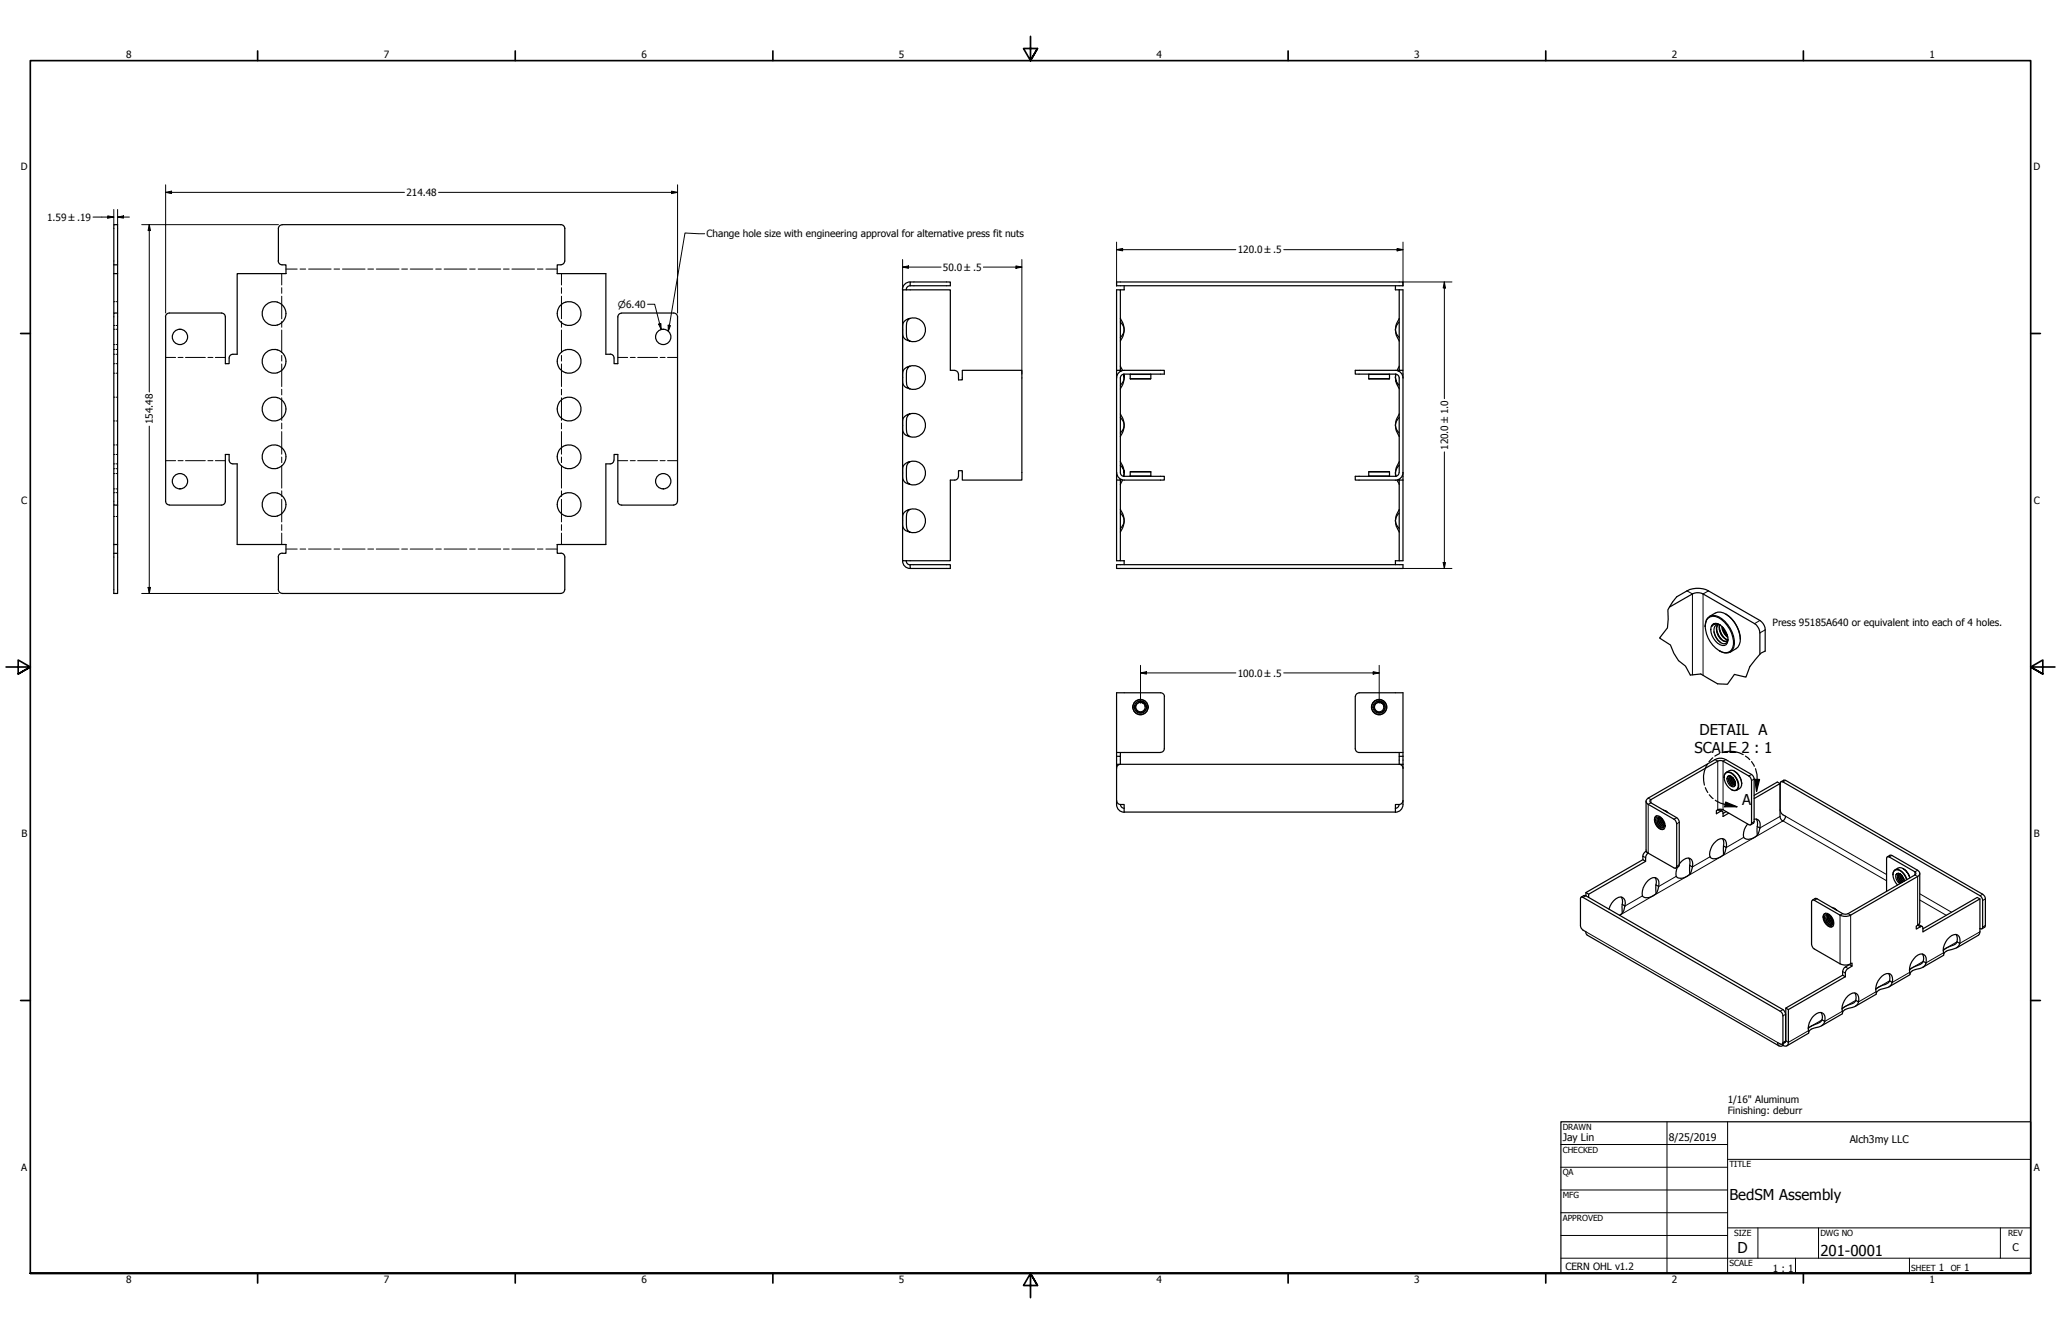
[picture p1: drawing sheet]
<svg xmlns="http://www.w3.org/2000/svg" width="864mm" height="559mm" viewBox="0 0 864 559" stroke-linecap="round" stroke-linejoin="round" font-family="sans-serif">
<!-- layer: Visible (ANSI) -->
<g fill="none" stroke="#000" stroke-width=".51">
<path d="M118.2 94.2l-1.3 .6-.3 .9v13.6M118.2 94.1l117.3 .1 .7 .4 .5 1.1-.1 13.6-.3 .9-1.3 .7M47.7 110.9h1.6v-16.8h-1.6v20.5M47.7 114.6v16.5M47.7 114.6h1.6v16.5M49.3 110.9v3.7M116.6 109.3l.5 1.2 1.1 .4M118.2 110.9h1.6v3.7M119.8 114.6h-20.4v33.8h-1.8M119.8 114.6h.1M233.5 114.6h20.4v33.8h1.8M233.5 114.6h.1"/>
<path d="M235.1 110.9h-1.6v3.7M381.3 119.7l-1.1 .5-.5 1.1M381.3 118.1a3.1 3.1 0 0 0-3.1 3.3M381.4 118.1h16.8v1.6h-16.8zM467.9 118.1h120v1.6h-120zM471 119.7v1.7h-1.5M584.7 119.7v1.7h3.2v33.7M47.7 131.1h1.6v80.5h-1.6zM69.4 132.7v77.3M71 131.1l-1.2 .5-.5 1.1M71 131.1h21.8l.8 .2 .6 .6 .2 .8v19.6h1.6v-2.3M116.2 126.6a5 5 0 0 1 3.6 4.7 5 5 0 0 1-3.6 4.8"/>
<path d="M116.2 126.6a5 5 0 0 0-6.3 4.7 5 5 0 0 0 6.3 4.8M260.4 131.2l-1.2 .6-.3 .9v19.6h-1.6v-2.3M260.5 131.1h21.8l.8 .2 .8 1v77.7M379 134.6l1.4-1 1-.3-.9 .7a11.9 11.9 0 0 0-.4 7.7l1.3 1.2a3.7 3.7 0 0 1-3.2-4.8v-.7a3.3 3.3 0 0 1 .8-2.8zM379.8 121.3v.1M381.4 133.4a5 5 0 0 1 6.4 4.7 5 5 0 0 1-6.4 4.8M469.5 133.3a8 8 0 0 1 0 9.6M469.5 134.9a4.2 4.2 0 0 1 0 6.5M586.3 133.3a8 8 0 0 0 0 9.6M586.3 134.9a4.1 4.1 0 0 0 0 6.5M586.3 121.4v33.7M97.6 148.4l-1.3 .6-.3 1"/>
<path d="M116.2 146.6a5 5 0 0 1 3.6 4.8 5 5 0 0 1-3.6 4.7M116.2 146.6a5 5 0 0 0-6.3 4.8 5 5 0 0 0 6.3 4.7M237.1 156.1a5 5 0 0 0 6.3-5.6 5 5 0 0 0-7.9-3.1 5 5 0 0 0 .8 8.4l.7 .3M255.7 148.3l1.1 .5 .5 1.2M378.2 158.1v20M379 154.6l1.4-1 1-.2-.9 .7a11.7 11.7 0 0 0-.4 7.6l1.3 1.2a3.7 3.7 0 0 1-3.2-4.8v-.7a3.3 3.3 0 0 1 .8-2.8zM381.4 153.4a5 5 0 0 1 6.4 4.7 5 5 0 0 1-6.4 4.8M401.6 156.7l-.3-.9-.8-.5-2.3-.2v-33.7h-20v36.7M401.6 156.7v2.4h1.6v-4h25v46h-25v-3.9h-1.6v2.3M467.9 155.1v-33.7h1.6v33.7M467.9 158.3a3.2 3.2 0 0 1 3.1-3.2h16.9v1.6h-16.9l-1.3 .8-.2 .8v39.6M469.5 153.4l.9 1.8"/>
<path d="M469.5 155.6v-.5h-1.6v46h1.6v-.4M469.5 154.9l.4 .5M470.8 156.8l.2 1.3-.1-1.3M473.6 156.8h8.6M473.6 158.6h8.6M473.6 156.8v1.8M473.7 156.7l-.1 .1M482.1 156.7l.1 .1M482.2 156.8l-.1 2-8.5-.2M573.5 156.8h8.7M573.5 158.6h8.7M573.5 156.8v1.8"/>
<path d="M573.7 156.7l-.2 .1M582.1 156.7l.1 .1M582.2 156.8l-.1 2-8.6-.2M584.7 156.7l1.1 .5 .5 1.1M584.7 155.1a3.2 3.2 0 0 1 3.2 3.2M584.7 155.1h-16.8v1.6h16.8M584.8 156.8l-.1 1.3 .3-1.3M586.3 153.4l-1 1.8M586.3 155.6v-.5h1.6v79.8h-3.2v1.6M586.3 154.9l-.4 .5M586.3 158.3v39.6M116.2 166.6a5 5 0 0 1 3.6 4.8 5 5 0 0 1-3.6 4.7"/>
<path d="M116.2 166.6a5 5 0 0 0-6.3 4.8 5 5 0 0 0 6.3 4.7M237.1 176.1a5 5 0 0 0 6.3-5.6 5 5 0 0 0-7.9-3.1 5 5 0 0 0 .8 8.4l.7 .3M378.2 178.1v56.8h20v-33.8l2.3-.1 .8-.5 .3-1M379 174.6l1.4-1 1-.2-.9 .7a11.7 11.7 0 0 0-.4 7.6l1.3 1.2a3.7 3.7 0 0 1-3.2-4.8v-.7a3.3 3.3 0 0 1 .8-2.8zM381.4 173.4a5 5 0 0 1 6.4 4.7 5 5 0 0 1-6.4 4.8M469.5 161.4a4.4 4.4 0 0 0 1.5-3.3l-.3 2.4-1.2 2.4M469.5 173.4a8 8 0 0 1 0 9.5M469.5 174.9a4.1 4.1 0 0 1 0 6.5M586.3 161.4a4.4 4.4 0 0 1-1.6-3.3l.4 2.4 1.2 2.4M586.3 173.4a8 8 0 0 0 0 9.5M586.3 174.9a4.1 4.1 0 0 0 0 6.5M97.6 194.3l-1-.3-.5-.8-.1-2.8h-1.6v19.6"/>
<path d="M97.6 194.3h1.8v33.8h20.4v3.7h-1.6M116.2 186.6a5 5 0 0 1 3.6 4.8 5 5 0 0 1-3.6 4.8M116.2 186.6a5 5 0 0 0-6.3 4.8 5 5 0 0 0 6.3 4.7M379 194.6l1.4-1 1-.2-.9 .7a11.7 11.7 0 0 0-.4 7.6l1.3 1.2a3.7 3.7 0 0 1-3.2-4.8v-.7a3.3 3.3 0 0 1 .8-2.8zM381.4 193.4a5 5 0 0 1 6.4 4.8 5 5 0 0 1-6.4 4.7M467.9 198a3.1 3.1 0 0 0 3.1 3.1h16.9v-1.6h-17.3l-.9-.7-.2-.8M469.5 193.4l1.2 2.4 .3 2.3a4.7 4.7 0 0 0-1.5-3.2M470.8 199.5l.2-1.4-.1 1.4M473.6 199.4h8.6M473.6 197.7h8.6M473.6 199.4l.1 .1M482.2 197.7l-8.5-.2-.1 1.9"/>
<path d="M482.2 199.4l-.1 .1M482.2 197.7v1.7M573.5 199.4h8.7M573.5 197.7h8.7M573.5 199.4l.2 .1M582.2 197.7l-8.5-.2-.2 1.9M582.2 199.4l-.1 .1M582.2 197.7v1.7M584.7 199.5h-16.8v1.6h16.8M584.8 199.5l-.1-1.4 .3 1.4M586.2 198l-.3 .9-1.2 .6M586.3 193.4l-1.2 2.4-.4 2.3a4.7 4.7 0 0 1 1.6-3.2"/>
<path d="M587.9 198a3.2 3.2 0 0 1-3.2 3.2M47.7 211.6v37h1.6v-16.8h-1.6M49.3 211.6v16.5h-1.6M69.4 210l.6 1.2 1 .3M94.4 210l-.4 1.1-1.2 .5h-21.8M116.2 206.6a5 5 0 0 1 3.6 4.8 5 5 0 0 1-3.6 4.8M116.2 206.6a5 5 0 0 0-6.3 4.8 5 5 0 0 0 6.3 4.7M258.8 210l.5 1.1 1.1 .5M258.9 210v-19.6h-1.6l-.4 3.3-.7 .5-2.3 .1v33.8h-20.4v3.7h1.6M260.5 211.6h21.8M283.8 210l-.3 .9-1.2 .6M379 214.6l1.4-1 1-.2-.9 .7a11.7 11.7 0 0 0-.4 7.6l1.3 1.2a3.7 3.7 0 0 1-3.2-4.8v-.7a3.3 3.3 0 0 1 .8-2.8z"/>
<path d="M381.4 213.4a5 5 0 0 1 6.4 4.8 5 5 0 0 1-6.4 4.7M467.9 201.1v33.8h1.6v-33.8M469.5 213.4a8 8 0 0 1 0 9.5M469.5 214.9a4.1 4.1 0 0 1 0 6.5M469.9 200.9l-.4 .5M470.4 201l-.9 1.9M585.3 201l1 1.9M585.9 200.9l.4 .5M586.3 213.4a8 8 0 0 0 0 9.5M586.3 214.9a4.1 4.1 0 0 0 0 6.5M586.3 200.7v.4h1.6M586.3 201.1v33.8"/>
<path d="M49.3 228.1v3.7M116.6 233.4v13.6l.7 1.2 .9 .3M118.2 231.7l-1.1 .5-.5 1.1M235 231.7l1.2 .5 .5 1.1M236.7 233.4l-.1 13.6-.3 .9-1.3 .6-116.8 .1M378.2 234.9a3.1 3.1 0 0 0 3.1 3.2M379.7 235l.5 1.1 1.1 .5M379.8 234.9h.1M381.4 236.5h16.8v1.6h-16.8zM467.9 236.5h120v1.6h-120zM469.5 234.9h1.5v1.6M699.5 254.3l9.7-5.5a4.9 4.9 0 0 1 4.4 0l22.3 12.9a5.4 5.4 0 0 1 1.5 3.4v9"/>
<path d="M702.6 250a13.5 13.5 0 0 1 9.5-3.6l2.7 .6 1.1 .5 21.5 12.4a4.8 4.8 0 0 1 2.2 3.9v8.9M715.7 259a4.1 4.1 0 0 1 5.7 .6 11.9 11.9 0 0 1 4.7 11.6 3.5 3.5 0 0 1-5.9 1.2 12.2 12.2 0 0 1-5.5-11.4zM716.3 258.2a5.5 5.5 0 0 1 8.4 .2 12 12 0 0 1 4.1 11.7l-1.3 1.6-2.5 1.5M723.1 257.2a13.3 13.3 0 0 1 6.1 10.6M714.5 262.4a3.8 3.8 0 0 1 1.5-3.9 3.8 3.8 0 0 1 4.2-.1 12.8 12.8 0 0 1 6.3 12.7 3.7 3.7 0 0 1-6 1.6M717.4 261.9a2.68 2.68 0 0 1 4.3 .7 6.9 6.9 0 0 1 2.1 6.8 2.04 2.04 0 0 1-3.1 .7 6.8 6.8 0 0 1-3.3-8.2zM718.1 261.4l-.9 .9M718.2 264.6a8.5 8.5 0 0 0 2.8 4.6M719.5 264.6l.7 1.7 1.1 1.4M719.8 261.7a5.2 5.2 0 0 0 3.1 7l1.1-.6a5.5 5.5 0 0 1-3.5-6.4M719.8 261.7a5.3 5.3 0 0 0 3.1 6.9l.7-.1M720.5 261.7a2.16 2.16 0 0 0-3.3 .6l1.4-.9 2.1 .4"/>
<path d="M720.6 261.8a1.94 1.94 0 0 0-2 .5 1.94 1.94 0 0 0-.4 2.1 6.1 6.1 0 0 0 4.2 5.3 1.74 1.74 0 0 0 1.7-2M720.6 261.8a5.5 5.5 0 0 0 3.4 6.2M720.6 261.8l.3 .1M720.7 264l1.7 3.1M721.5 262.4a6.2 6.2 0 0 0 2.5 4.6M721.6 262.5a6.2 6.2 0 0 0 2.4 4.3M721.7 263.3l1.8 3.1M721.9 262.8l.7 1.7 1.2 1.6M722 262.9l1.7 3M479.1 294l-2-.2a2.28 2.28 0 0 1 2.8 2.2M479.1 294.6l.8 1.3M479.1 294a2.34 2.34 0 0 1 1.2 3 2.34 2.34 0 0 1-3 1.3 2.34 2.34 0 0 1-1.4-3l.6-.7 1-.4 1.6 .4a1.98 1.98 0 0 0-3 .8 1.98 1.98 0 0 0 1.5 2.8 1.98 1.98 0 0 0 2.3-2.2"/>
<path d="M487.9 291.8v21.8l-.3 .9-1.3 .7M487.9 291.8l-.4-1.1-1.2-.5h-18.4v26.6M567.9 291.8v21.8l.5 1.1 1.1 .5h18.4M569.5 290.2h18.4v26.6M569.5 290.3l-1.3 .6-.3 .9M579.1 294a2.33 2.33 0 0 1 1.1 3.2 2.33 2.33 0 0 1-3.2 1 2.33 2.33 0 0 1-.9-3.2l1.4-.8 1.6 .4a1.95 1.95 0 0 0-3 .8 1.95 1.95 0 0 0 1.5 2.7 1.95 1.95 0 0 0 2.2-2.1M579.1 294l-1.9-.2a2.2 2.2 0 0 1 2.6 2.2M579.1 294.6l.8 1.3M467.9 316.8v20.2a3.2 3.2 0 0 0 3.2 3.2M467.9 316.8h1.6v3.4M467.9 315.2h18.4M469.5 315.2v1.6"/>
<path d="M586.3 315.2v1.6M587.9 316.8v20.2a3.2 3.2 0 0 1-3.2 3.2M587.9 316.8h-1.6v3.4l1.1 .4 .5 1.2M467.9 320.2h120M467.9 335.4l.7 1.3a1.11 1.11 0 0 1 1.2 1.2l1.3 .7M469.5 320.2l-1.2 .4-.4 1.2M586.2 337l-.3 .9-1.2 .7M587.8 335.4l-.3 1-.7 .5-2.1 .1v3.2h-113.7v-3.2h-1.5M689.7 335.7v20.3l.1 .6 .8 .8M697 339.3l1.8 1.1M697.9 339.7l1 .7M719.8 339.2l1.1-.2 1.1 .2 10.8 6.2 .4 .2 .6-.4 .1-18.2-.3-1.1-.8-.8-11.3-6.5-1.7 .2-28.4 16.5v.7l.4 .3 10.8 6.2 1 1.4v18.4l-.3 .7-1.1 .7"/>
<path d="M719.8 339.2h.7l1.2 .6M719.8 339.2l-.6 .3v1.4l1.7-1 .8-.1 .3 2.2 2.4-1.4M722.4 325.6a2.01 2.01 0 0 1 1.3-2.2 2.01 2.01 0 0 1 2.4 .8 5.4 5.4 0 0 1 1.8 6.7 2.39 2.39 0 0 1-2.5-.1M722.9 324a3.3 3.3 0 0 1 4.7 2.3 3.9 3.9 0 0 1 0 4.6 4.1 4.1 0 0 1-4.7-3 3.9 3.9 0 0 1 0-3.9zM723.3 323.5a3.2 3.2 0 0 1 5.3 1.3 4.2 4.2 0 0 1 .3 5.5l-1.3 .7M723.3 340l-1.3 .7M724.2 325.1a2.92 2.92 0 0 1 2.5 4.4 2.92 2.92 0 0 1-2.5-4.4zM724.2 325.1l-.4 .5M724.3 326.7l.6 1.3 .8 1.1M725 326.7l.8 1.6M725.5 325.3a1.29 1.29 0 0 0-1.3 .8 1.29 1.29 0 0 0 .3 1.4l.8 1.2 .8 .5 .8-.1 .3-.8M725.5 326.4l.9 1.6"/>
<path d="M725.5 325.3a2.86 2.86 0 0 0 1.7 3.1M725.5 325.3l.1 .1M725.6 325.3a1.27 1.27 0 0 0-1.8 .3l1-.6 .6 .2a2.85 2.85 0 0 0 1.8 3.3l-.3 .2a2.43 2.43 0 0 1-1.8-3.5 2.45 2.45 0 0 0 1.9 3.5M725.9 325.6a2.87 2.87 0 0 0 1.3 2.3M726 325.7l.4 1.2 .8 .9M726.1 326.1l.8 1.6M726.1 325.8l1 1.7M726.2 325.9l.9 1.5M726.8 323v.1M726.8 323.1a6.7 6.7 0 0 1 3 5.2M735 334.5l10.9-6.3v14.3l1.1 1.4 .8-.9 .4-1.1a3.1 3.1 0 0 1-2.3-2.6v-11.1l.4-.7 .3-.1 83.1 47.8 .8 .9 .3 1.1v11.2l-.3 .7-.8-.1M745.9 328.2l-1.2-.6-9.7 5.6"/>
<path d="M746.3 327.5l1.1-.7 .8 .1 82.6 47.7 .8 .8 .3 1.2v11.1l-.3 .7-1.1 .7M689.8 356.6l-.7 .5a3.1 3.1 0 0 0-.7 3l1.1 .7a3.2 3.2 0 0 1 1.1-3.4M693.7 341.9a3.3 3.3 0 0 1 3.9 3 1.8 1.8 0 0 1-1 2.6 4 4 0 0 1-2.9-5.6zM694.2 341.8a3 3 0 0 0 .4 4.5 2.15 2.15 0 0 0 2.7 .9M694.3 342.3a3.1 3.1 0 0 1 3 4l-.5 .5a2.95 2.95 0 0 1-2.5-4.5zM694.4 343.8a3.5 3.5 0 0 0 1.7 2.7M695.1 344l.9 1.6M695.1 342.3l.5 .2-.5-.2M695.3 342.5a2.56 2.56 0 0 0 1.4 3.6l.7-.6-.4 .9a2.47 2.47 0 0 1-2.2-1.3 2.47 2.47 0 0 1 .1-2.6l.9 .1M695.3 342.5a2.4 2.4 0 0 0 1.8 3.4M695.6 342.5a2.71 2.71 0 0 0 1.7 3.2M695.6 343.7l.9 1.5"/>
<path d="M695.6 342.5a2.81 2.81 0 0 0 1.8 3.2M696 342.8a3.2 3.2 0 0 0 1.4 2.4M696.1 342.8l.4 1.4 .9 .9M696.2 343.3l.8 1.6M697.2 344.6l-.9-1.6 1 1.7M707.6 359.5l.4 .7v2.3M719 352.4a2.38 2.38 0 0 1 2.8-1.1 2.38 2.38 0 0 1 1.7 2.6 5.5 5.5 0 0 1-3.7 5.6 2.19 2.19 0 0 1-2.7-.1 2.19 2.19 0 0 1-.6-2.6 7.5 7.5 0 0 1 2.5-4.4zM721.8 351.3l.5 1.8-.1 1.3M722.2 354.4l1.1 .6M722.2 354.4v3.5M732.3 345.2a5.6 5.6 0 0 0-1.4 5.9 4.7 4.7 0 0 0 6.5-4.3M733.6 345.5l1.1-.6 .3-.7-.1-18.4-1-1.4-10.8-6.2a4.6 4.6 0 0 0-4.5 0l-28 16.1a1.38 1.38 0 0 0-.9 1.3 1.38 1.38 0 0 0 .9 1.3l10.8 6.3 .8 .8 .4 1.1-.2 18.2-.5 .4-.5-.2-10.8-6.1"/>
<path d="M735 343.2a2.05 2.05 0 0 1 2.6 2.5l-.2 1.1M735.9 343.1l.4 .8v2.3M736.3 346.2l1.1 .6M736.3 346.2v3.6M790.8 358.9l1.1-.6h.8l10.8 6.3a1.38 1.38 0 0 1 .9 1.3 1.38 1.38 0 0 1-.9 1.3l-28 16.1a4.9 4.9 0 0 1-4.5 0l-10.8-6.2-.4-.2-.6 .4-.1 18.3 .4 1.1 .7 .8 10.8 6.2a5 5 0 0 0 5-.3v1.3M662.6 375.8l1-.6h.9l82.6 47.7 .7 .9 .4 1.1M664.5 373.9l1.2 .7M679.4 375.8l.4 .8v2.2M679.8 378.8l1 .7M679.8 378.8v3.7M680.8 379.5a2.67 2.67 0 0 0-1.7-3.8 6.6 6.6 0 0 0-4.9 5.2M680.8 379.5l-.8 2.8-1.4 1.1"/>
<path d="M688.4 360.1l-23.9 13.8v1.4M689.5 360.8l-23.8 13.8v1.3M690.7 368.7a2.4 2.4 0 0 1 2.3-1.2 2.4 2.4 0 0 1 2.1 1.7 5.7 5.7 0 0 1-4.3 6.8h-1.3l-1-.4a6.2 6.2 0 0 1 2.2-6.9zM693.5 367.6l.4 .8v2.3M693.9 370.7l1.1 .6M693.9 370.7v3.6M703.6 361.9a4.5 4.5 0 0 1 4.6-2.3 3.1 3.1 0 0 1 1 3.6M708 362.5l1.2 .7M708 362.5v3.6M709.2 363.2a4.7 4.7 0 0 1-6.6 4.2 4.2 4.2 0 0 1 .3-4.2M790.5 373.4v-13.7l.1-.5 .5-.4 11.3 6.4 .4 .7-.1 .3-28.8 16.7-1.8-.2-11.2-6.4-1.4 .8M793.2 366.5v-.2a1.89 1.89 0 0 1 1-2 1.89 1.89 0 0 1 2.3 .4 6.9 6.9 0 0 1 2.6 3.7"/>
<path d="M795 366l-.5 .4M795 367.5l.5 1.4 .9 .9M795.7 367.5l.8 1.6M796.2 366.1h-.5a2.31 2.31 0 0 0 .8 3.8M796.2 367.2l.9 1.6M796.2 366.1a2.73 2.73 0 0 0 1.6 3.1M796.2 366.1l.2 .1M796.3 366.1a1.33 1.33 0 0 0-1.8 .3l1-.6 .7 .3a2.9 2.9 0 0 0 1.5 3.2M796.7 366.5l.4 1.2 .8 1M796.7 366.5l.4 1.2 .8 .9M796.8 366.9l.9 1.6M796.9 366.6l.9 1.7"/>
<path d="M796.9 366.7l.9 1.5M797.2 369.5a2.63 2.63 0 0 1-1.4-3.4 2.62 2.62 0 0 0 1.3 3.5M797.4 363.9a5.6 5.6 0 0 1 2.9 3.8 5.6 5.6 0 0 0-4.3-4.3l-1.9 1M797.9 369.1a2.99 2.99 0 0 0-3-3.1 2.91 2.91 0 0 0 1.1 4.1M798.9 368.5a4.9 4.9 0 0 0-4.5-4.1 3.6 3.6 0 0 0-.1 5.4l.8 .9M804.4 365.9v20.4l-.9 1.3M829.6 376.6l-1.1-.7-22.7 13.2M764.4 382.8a3.2 3.2 0 0 1 3.9 3 1.83 1.83 0 0 1-1 2.6 4 4 0 0 1-2.9-5.6zM764.6 383.6l.4-.4a2.95 2.95 0 0 1 2.6 4.4 3.1 3.1 0 0 1-3-4zM764.9 382.6a3.1 3.1 0 0 0 .4 4.5 2.03 2.03 0 0 0 2.7 .9M765 384.6a4 4 0 0 0 1.8 2.7M765.7 384.8l.9 1.6"/>
<path d="M766.3 383.3l-.5-.2 .6 .2M766.3 384.5l.9 1.6M766.3 383.3a2.81 2.81 0 0 0 1.7 3.2 2.56 2.56 0 0 1-1.7-3.2zM766.5 383.4l-.9-.1a2.63 2.63 0 0 0 1.7 4.1l.5-.2 .3-.9M766.8 383.6a3.2 3.2 0 0 0 1.3 2.5M766.8 383.7a2.87 2.87 0 0 0 1.3 2.3M766.9 384.2l.9 1.5M767 383.9l1 1.7M767.1 383.9l.9 1.5M767.7 380.1l1.9 1.1M768.1 386.3l-.2 .4a2.18 2.18 0 0 1-2-1.1 2.18 2.18 0 0 1 .1-2.3 2.39 2.39 0 0 0 1.8 3.5M768.6 380.5l1 .8"/>
<path d="M803.5 387.6l-.5 .3v1.3l1.6-1 .8-.1 .4 2.2 23.8-13.7v13.7l-.3 1.1-9.5 5.7M803.5 387.6l.8-.1 1.1 .6M805.5 399.6l.4 .8v2.3M819.7 391.5l.3 .7v2.3M820 394.5l1.2 .7M820 394.5l-.7 1-3.8 1.6-1.2 1M821.2 395.2a2.88 2.88 0 0 0-1.6-3.8 7 7 0 0 0-5.1 8.5v.2M821.2 395.2a4.7 4.7 0 0 1-4.3 2.8 3.3 3.3 0 0 0-2.4 1.6M829.6 388.9l.1 .1M772.1 408.5l-23.8 13.8 1.1 .6M772.8 405.4l2.2-1.3 1 .6a3.6 3.6 0 0 0-2.8 4.4l-1.1-.6a3.9 3.9 0 0 1 .7-3.1zM773.2 409.1l-23.8 13.8-.1 14.5a1.35 1.35 0 0 1-2.2 .6"/>
<path d="M775 404v.1M777.2 415.9l.4 .9v2.2M777.6 419l1.2 .7M777.6 419l-.7 1-3.8 1.6-1.3 1.1M778.8 419.7a2.84 2.84 0 0 0-1.7-3.8 7.1 7.1 0 0 0-5.1 8.6l-8.7 5.2M778.8 419.7a4.5 4.5 0 0 1-4.4 2.7 3.2 3.2 0 0 0-2.4 1.7M786.1 416.5l-8.7 5M791.4 407.8l.5 1.8-.1 1.2M791.8 410.8l1.1 .7M791.8 410.8l-.7 1-3.8 1.6-1.4 1.1M792.9 411.5a2.4 2.4 0 0 0-.4-3 2.4 2.4 0 0 0-3-.3 7.7 7.7 0 0 0-3.4 8.2M792.9 411.5a4.3 4.3 0 0 1-4.3 2.8 3.4 3.4 0 0 0-2.4 1.6"/>
<path d="M800.3 408.3l-8.8 5.1M805.9 402.7l1.1 .7M805.9 402.7l-1.3 1.3-3.2 1.3-1.3 1M807 403.4a2.75 2.75 0 0 0-1.6-3.8 6.2 6.2 0 0 0-5.2 5.5l.1 3.1M807 403.4a4.5 4.5 0 0 1-4.2 2.7 3.2 3.2 0 0 0-2.5 1.7M814.4 400.2l-8.7 5M747.1 438a1.36 1.36 0 0 1-1.6 .1 1.36 1.36 0 0 1-.6-1.4l1.5 .8 .6-.4 .1-.4v-11.2l-.7-1.6-83.5-48.2-.3 .1-.4 .8 .1 11.6a3.6 3.6 0 0 0 2.2 2.1l.6 1.4 80.4 46.4M747.1 438h.1M747.1 437.2v.8M748.3 436l-.4 .8M748.3 422.3l-.1 13.8-.4 .7-1 .6M757.8 432.8l-9.1 5.3"/>
<path d="M763.1 424.1l.6 1.9-.2 1.2M763.5 427.2l1.1 .7M763.5 427.2l-.7 .9-3.8 1.7-1.3 1M764.6 427.9a2.75 2.75 0 0 0-1.6-3.8 6.5 6.5 0 0 0-5.2 7.6l.1 1.1M764.6 427.9a4.5 4.5 0 0 1-4.3 2.7 3.3 3.3 0 0 0-2.4 1.6"/>
<circle cx="238.5" cy="131.3" r="5"/>
<circle cx="75.4" cy="141.1" r="3.2"/>
<circle cx="277.9" cy="141.1" r="3.2"/>
<circle cx="238.5" cy="191.4" r="5"/>
<circle cx="75.4" cy="201.6" r="3.2"/>
<circle cx="238.5" cy="211.4" r="5"/>
<circle cx="277.9" cy="201.6" r="3.2"/>
<circle cx="477.9" cy="296.2" r="3.2"/>
<circle cx="477.9" cy="296.2" r="2.57"/>
<circle cx="477.9" cy="296.2" r="3.1"/>
<circle cx="577.9" cy="296.2" r="2.57"/>
<circle cx="577.9" cy="296.2" r="3.1"/>
<circle cx="577.9" cy="296.2" r="3.2"/>
</g>
<!-- layer: Visible Narrow (ANSI) -->
<g fill="none" stroke="#000" stroke-width=".42">
<path d="M706.9 247.5l2.3 1.3v33.9M715.9 247.5l-2.3 1.3v34.1M737.4 259.9l-2.2 1.3M739.6 263.8l-2.2 1.3M718.6 318.2l1.2 .6v20.4l1.1 .7M723.1 318.2l-1.1 .6v20.4M690.6 334.3l1.2 .7v1.3l-1.2 .6v20.5l-1.1-.7M733.9 324.4l-1.1 .7M735 326.3l-1.1 .7M748.2 326.9l-1.1 .6M688.4 358.6l1.1 .7M702.6 342.5l-1.2 .7"/>
<path d="M703.6 344.4l-1 .7M716.5 358.9l-7.3 4.3M730.6 350.8l-7.3 4.2M735 344.2l-1.1 .6M745.9 342l-8.5 4.8M747 343.9l-68.4 39.5M747.1 343.9l43.4 25M748.2 341.9l42.3 24.4M792.7 358.3l-1.1 .7M664.5 375.2l-1.2 .7M688.2 375.3l-7.4 4.2M702.4 367.1l-7.4 4.2"/>
<path d="M703.6 362.3l-1 .6M761.4 376.5l-1.2 .6M803.5 364.6l-1.1 .6v1.3l1.1 .7v20.4l1.1 .6M804.4 374.4l13.4 7.7M804.4 377l11.1 6.4M830.8 374.6l-1.1 .6M831.9 376.6l-1.1 .6M664.5 390.3l80.4 46.4M772.1 382.7l-1.1 .6v20.4M774.4 382.7l1.1 .6v20.4M814.4 399.1l-7.4 4.3M820 394.5l-5.7 3.4"/>
<path d="M829.6 390.3l-8.4 4.9M831.9 387.7l-1.1 .7M772.1 407l1.1 .6M773.2 405.1l1.2 .6M777.6 419l-5.8 3.4M786.1 415.4l-7.3 4.3M791.8 410.8l-5.9 3.4M800.2 407.3l-7.3 4.2M805.9 402.7l-5.8 3.4M747.1 437.2v.8M747.1 422.9l-1.2 .7M748.2 424.9l-1.1 .6"/>
<path d="M757.8 431.7l-8.4 4.9-1.1-.6-1.2 .7M763.5 427.2l-5.8 3.3M772 423.6l-7.4 4.3"/>
</g>
<!-- layer: Bend Centerline (ANSI) -->
<g fill="none" stroke="#000" stroke-width=".42">
<path d="M118 114.6v4.8M119.8 112.7h4.7M125.7 112.7h2.4M129.3 112.7h9.4M140 112.7h2.3M143.5 112.7h9.5M154.1 112.7h2.4M157.7 112.7h9.5M168.3 112.7h2.5M171.9 112.7h9.5M182.6 112.7h2.3M186.1 112.7h9.5"/>
<path d="M196.8 112.7h2.3M200.3 112.7h9.5M210.9 112.7h2.5M214.5 112.7h9.5M225.2 112.7h2.3M228.7 112.7h4.8M235.3 114.6v4.8M118 120.5v2.4M118 124.1v9.4M118 134.7v2.4M118 138.2v9.5M235.3 120.5v2.4"/>
<path d="M235.3 124.1v9.4M235.3 134.7v2.4M235.3 138.2v9.5M69.4 149.7h4.2M74.6 149.7h2.1M77.7 149.7h8.3M87.1 149.7h2.1M90.2 149.7h4.2M118 148.9v2.4M118 152.5v9.4M235.3 148.9v2.4M235.3 152.5v9.4"/>
<path d="M258.9 149.7h4.1M264.1 149.7h2.1M267.2 149.7h8.3M276.6 149.7h2.1M279.7 149.7h4.2M118 163.1v2.3M118 166.6v9.5M118 177.2v2.4M235.3 163.1v2.3M235.3 166.6v9.5M235.3 177.2v2.4M69.4 193h4.2"/>
<path d="M74.6 193h2.1M77.7 193h8.3M87.1 193h2.1M90.2 193h4.2M118 180.8v9.4M118 191.5v2.3M118 195v9.5M235.3 180.8v9.4M235.3 191.5v2.3M235.3 195v9.5M258.9 193h4.1M264.1 193h2.1"/>
<path d="M267.2 193h8.3M276.6 193h2.1M279.7 193h4.2M118 205.6v2.4M118 209.2v9.4M118 219.8v2.4M235.3 205.6v2.4M235.3 209.2v9.4M235.3 219.8v2.4M118 223.3v4.8M119.8 230h4.7M125.7 230h2.4"/>
<path d="M129.3 230h9.4M140 230h2.3M143.5 230h9.5M154.1 230h2.4M157.7 230h9.5M168.3 230h2.5M171.9 230h9.5M182.6 230h2.3M186.1 230h9.5M196.8 230h2.3M200.3 230h9.5M210.9 230h2.5"/>
<path d="M214.5 230h9.5M225.2 230h2.3M228.7 230h4.8M235.3 223.3v4.8"/>
</g>
<!-- layer: Hidden (ANSI) -->
<g fill="none" stroke="#000" stroke-width=".42">
<path d="M47.7 136.3h.5M47.7 126.4h.5M47.7 137.9h.5M48.7 136.3h.6M48.7 126.4h.6M48.7 137.9h.6M47.7 148.4h.5M47.7 152.3h.5M47.7 156.3h.5M47.7 146.4h.5M47.7 144.3h.5M48.7 148.4h.6"/>
<path d="M48.7 152.3h.6M48.7 156.3h.6M48.7 146.4h.6M48.7 144.3h.6M47.7 176.3h.5M47.7 166.4h.5M48.7 176.3h.6M48.7 166.4h.6M47.7 194.3h.5M47.7 190.4h.5M47.7 196.3h.5M47.7 186.4h.5"/>
<path d="M47.7 198.4h.5M48.7 194.3h.6M48.7 190.4h.6M48.7 196.3h.6M48.7 186.4h.6M48.7 198.4h.6M47.7 216.3h.5M47.7 206.4h.5M47.7 204.8h.5M48.7 216.3h.6M48.7 206.4h.6M48.7 204.8h.6"/>
</g>
<!-- layer: Break Line (ANSI) -->
<path d="M702.6 250l-1.8 2.2-1.9 3.3 .1 3.9-.3 3.6-3.3 4.3 4.6 2.9 1.4 3.4 1.9 3.1 2.9 2.3 2.1 3.8 4.4-.5 7 4.1 4.1 .2 3-4.1 4.8 1.2 1.6-4.5 4.2-5.1 2.2-1.4" fill="none" stroke="#000" stroke-width=".51"/>
<!-- layer: Detail Boundary (ANSI) -->
<path d="M717.7 317.4l-1.6 1.7M720.5 315.7l-1.9 1M721.6 315.3a10.8 10.8 0 0 1 8.8 .8M731.4 316.7l1.8 1.5M733.9 319l1.2 2M714.6 329.9l1 2.1M715.5 320.1a10.9 10.9 0 0 0-1.3 8.8M716.2 332.9l1.6 1.6M718.8 335.2a16.4 16.4 0 0 0 9 2.7M723.1 336l4.7 1.9h-5.1zM735.3 326.5h2l-1.3 5zM735.6 322a16.9 16.9 0 0 1 .4 9.5" fill="none" stroke="#000" stroke-width=".51"/>
<g fill="#000">
<path d="M723.1 336l4.7 1.9h-5.1z" fill-rule="evenodd"/>
<path d="M735.3 326.5h2l-1.3 5z" fill-rule="evenodd"/>
</g>
<!-- layer: Border (ANSI) -->
<g fill="none" stroke="#000" stroke-width=".7">
<path d="M431.8 15.2v10.2l-2.9-5.1h5.8l-2.9 5.1 2.9-5.1M107.9 21.3v4.1M215.9 21.3v4.1M323.8 21.3v4.1M539.8 21.3v4.1M647.7 21.3v4.1M755.6 21.3v4.1M8.6 139.7h4.1M850.9 139.7h4.1M2.5 279.4h10.2l-5.1-2.9v5.8l5.1-2.9-5.1 2.9M861.1 279.4h-10.2l5.1-2.9v5.8l-5.1-2.9 5.1 2.9M8.6 419.1h4.1"/>
<path d="M850.9 419.1h4.1M12.7 533.4v-508h838.2v508h-838.2h838.2M107.9 533.4v4.1M215.9 533.4v4.1M323.8 533.4v4.1M434.7 538.5l-2.9-5.1 2.9 5.1h-5.8l2.9-5.1v10.2M539.8 533.4v4.1M647.7 533.4v4.1M755.6 533.4v4.1"/>
</g>
<!-- layer: Title (ANSI) -->
<g fill="none" stroke="#000" stroke-width=".42">
<path d="M654 479.4h69.9M698.5 469.9v63.5M723.9 469.9v63.5M654 488.9h69.9M654 498.5h69.9M723.9 485.6h127M654 508h69.9M654 517.5h69.9M723.9 514.3h127M736.6 514.3v12.7M762 514.3v12.7M838.2 514.3v12.7"/>
<path d="M654 527h196.9M752.3 527v6.4M800.1 527v6.4"/>
</g>
<path d="M654 469.9h196.9v63.5h-196.9z" fill="none" stroke="#000" stroke-width=".51"/>
<!-- layer: Dimension (ANSI) -->
<g fill="none" stroke="#000" stroke-width=".42">
<path d="M69.4 77.4v53.7M283.9 77.4v53.7M39 90.9h8.7M45.1 90.4l2.6 .5-2.6 .5zM47.7 87.8v6.3M49.3 90.9l2.5-.5v1zM49.3 90.9h4.9M49.3 87.8v6.3M59.4 94.1h57.2M62.5 94.1l.6 2.5h-1.1zM62.5 94.1v70.1M69.4 80.6l2.5-.5v1z"/>
<path d="M69.4 80.6h100.1M183.8 80.6h100.1M281.4 80.1l2.5 .5-2.5 .5zM378.2 111.9l2.5-.5v1zM378.2 111.9h16.1M378.2 108.7v47.8M412.1 111.9h16.1M425.7 111.4l2.5 .5-2.5 .5zM428.2 108.7v48M467.9 104.6l2.5-.5v1zM467.9 104.6h49.9M467.9 101.4v18.4"/>
<path d="M537.9 104.6h50M585.4 104.1l2.5 .5-2.5 .5zM587.9 118.1h20.5M587.9 101.4v18.4M605.2 118.1l.5 2.5h-1zM605.2 118.1v48.9M271.3 127.4h3l2.8 10.6M276 135.8l.9-.3 .2 2.5zM62.5 178.5v70.1M605.2 189.3v48.8M587.9 238.1h20.5M604.7 235.6h1l-.5 2.5z"/>
<path d="M59.4 248.6h57.2M62 246.1h1.1l-.6 2.5zM477.9 278.7v15.9M577.9 278.7v15.9M477.9 281.9l2.5-.5v1zM477.9 281.9h39.9M537.9 281.9h40M575.4 281.4l2.5 .5-2.5 .5z"/>
</g>
<g fill="#000">
<path d="M45.1 90.4l2.6 .5-2.6 .5z" fill-rule="evenodd"/>
<path d="M49.3 90.9l2.5-.5v1z" fill-rule="evenodd"/>
<path d="M62.5 94.1l.6 2.5h-1.1z" fill-rule="evenodd"/>
<path d="M69.4 80.6l2.5-.5v1z" fill-rule="evenodd"/>
<path d="M281.4 80.1l2.5 .5-2.5 .5z" fill-rule="evenodd"/>
<path d="M378.2 111.9l2.5-.5v1z" fill-rule="evenodd"/>
<path d="M425.7 111.4l2.5 .5-2.5 .5z" fill-rule="evenodd"/>
<path d="M467.9 104.6l2.5-.5v1z" fill-rule="evenodd"/>
<path d="M585.4 104.1l2.5 .5-2.5 .5z" fill-rule="evenodd"/>
<path d="M276 135.8l.9-.3 .2 2.5z" fill-rule="evenodd"/>
<path d="M605.2 118.1l.5 2.5h-1z" fill-rule="evenodd"/>
<path d="M604.7 235.6h1l-.5 2.5z" fill-rule="evenodd"/>
<path d="M62 246.1h1.1l-.6 2.5z" fill-rule="evenodd"/>
<path d="M477.9 281.9l2.5-.5v1z" fill-rule="evenodd"/>
<path d="M575.4 281.4l2.5 .5-2.5 .5z" fill-rule="evenodd"/>
</g>
<!-- layer: Symbol (ANSI) -->
<path d="M295.3 97.9l-8.3-.3-7 41.1M280 136.2l.9 .2-.9 2.3z" fill="none" stroke="#000" stroke-width=".42"/>
<path d="M280 136.2l.9 .2-.9 2.3z" fill-rule="evenodd" fill="#000"/>
<g font-size="6.3">
<text x="712.2" y="308">DETAIL A</text>
<text x="710.1" y="315.5">SCALE 2 : 1</text>
<text x="730.1" y="337.1">A</text>
<text x="724.7" y="502.9">BedSM Assembly</text>
<text x="728.1" y="524.9">D</text>
<text x="762.8" y="526.2">201-0001</text>
</g>
<g font-size="4.4">
<text x="654.8" y="477.8">Jay Lin</text>
<text x="699.3" y="478">8/25/2019</text>
<text x="775.1" y="479">Alch3my LLC</text>
<text x="843.2" y="524.2">C</text>
</g>
<g font-size="4.2">
<text x="52.8" y="24.4">8</text>
<text x="160.8" y="24.4">7</text>
<text x="268.7" y="24.4">6</text>
<text x="376.7" y="24.4">5</text>
<text x="484.6" y="24.4">4</text>
<text x="592.6" y="24.4">3</text>
<text x="700.5" y="24.4">2</text>
<text x="808.5" y="24.4">1</text>
<text x="8.8" y="71.4">D</text>
<text x="852" y="71.4">D</text>
<text x="170.3" y="82.1">214.48</text>
<text x="19.7" y="92.4">1.59 ±.19</text>
<text x="296.1" y="99.1">Change hole size with engineering approval for alternative press fit nuts</text>
<text x="518.7" y="106.1">120.0 ±.5</text>
<text x="395.1" y="113.4">50.0 ±.5</text>
<text x="64.1" y="177.7" transform="rotate(-90 64.1 177.7)">154.48</text>
<text x="606.7" y="188.5" transform="rotate(-90 606.7 188.5)">120.0 ±1.0</text>
<text x="8.9" y="211.1">C</text>
<text x="852.2" y="211.1">C</text>
<text x="742.7" y="262.1">Press 95185A640 or equivalent into each of 4 holes.</text>
<text x="518.7" y="283.4">100.0 ±.5</text>
<text x="9" y="350.8">B</text>
<text x="852.2" y="350.8">B</text>
<text x="724" y="461.8">1/16&quot; Aluminum</text>
<text x="724" y="466.9">Finishing: deburr</text>
<text x="8.9" y="490.5">A</text>
<text x="852.2" y="490.5">A</text>
<text x="656" y="532.1">CERN OHL v1.2</text>
<text x="742.9" y="532.6">1 : 1</text>
<text x="812.4" y="532.6">1</text>
<text x="823" y="532.6">1</text>
<text x="52.8" y="537.5">8</text>
<text x="160.8" y="537.5">7</text>
<text x="268.7" y="537.5">6</text>
<text x="376.7" y="537.5">5</text>
<text x="484.6" y="537.5">4</text>
<text x="592.6" y="537.5">3</text>
<text x="700.5" y="537.5">2</text>
<text x="808.5" y="537.5">1</text>
</g>
<text font-size="4" x="259" y="129">⌀6.40</text>
<g font-size="3.5">
<text x="654.8" y="473.2">DRAWN</text>
<text x="654.8" y="482.8">CHECKED</text>
<text x="724.7" y="488.9">TITLE</text>
<text x="654.8" y="492.3">QA</text>
<text x="654.8" y="501.8">MFG</text>
<text x="654.8" y="511.4">APPROVED</text>
<text x="726.7" y="517.7">SIZE</text>
<text x="762.8" y="517.7">DWG NO</text>
<text x="841.4" y="517.7">REV</text>
<text x="724.7" y="530.4">SCALE</text>
<text x="800.9" y="532.6">SHEET</text>
<text x="817.4" y="532.6">OF</text>
</g>
</svg>
